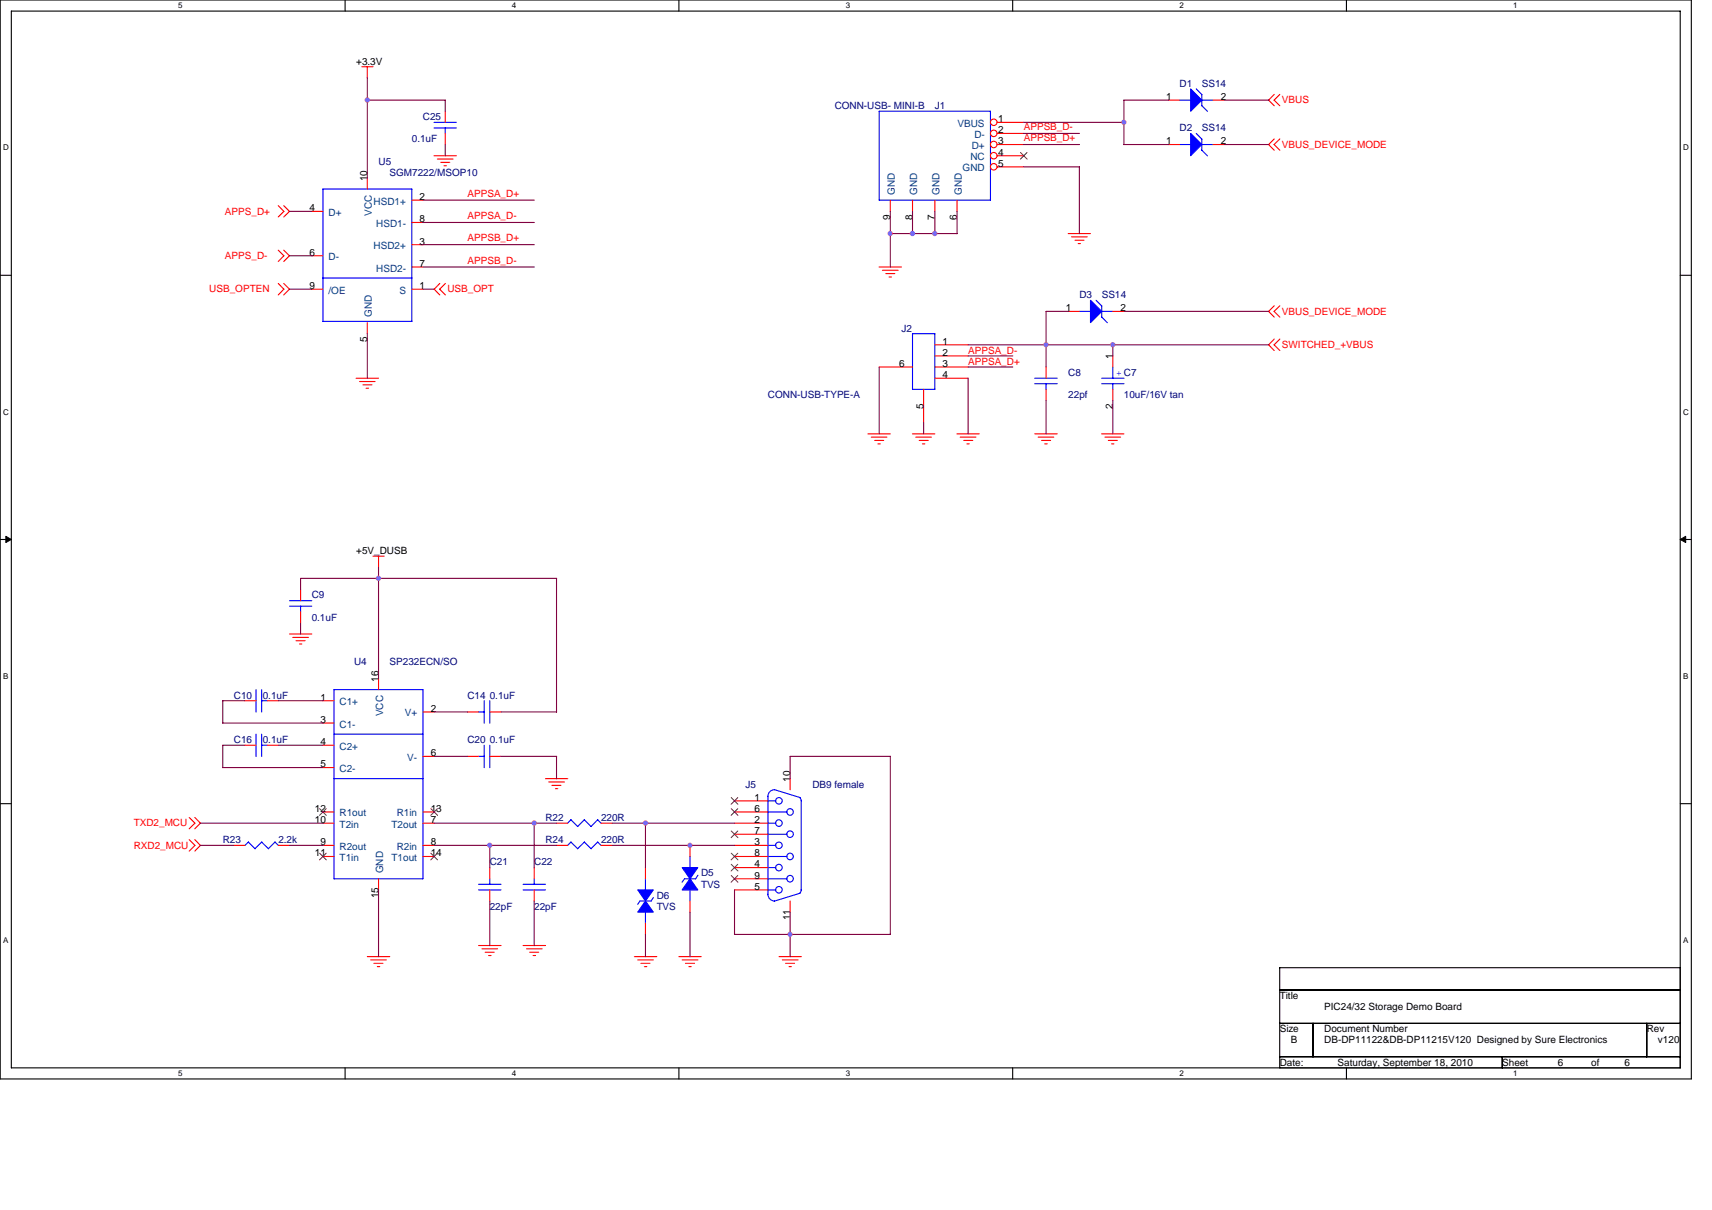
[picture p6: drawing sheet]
<svg xmlns="http://www.w3.org/2000/svg" width="297mm" height="210mm" viewBox="0 0 297 210" stroke-linecap="round" stroke-linejoin="round" font-family="sans-serif">
<path d="M0 0h293.5v187.2h-293.5zM2 1.9h289.5v183.4h-289.5z" fill="none" stroke="#000" stroke-width=".19"/>
<g fill="#fff">
<path d="M30.9 .2h.8v1.6h-.8z"/>
<path d="M30.9 185.5h.8v1.6h-.8z"/>
</g>
<path d="M59.9 0v1.9M59.9 185.3v1.9" fill="none" stroke="#000" stroke-width=".19"/>
<g fill="#fff">
<path d="M88.8 .2h.8v1.6h-.8z"/>
<path d="M88.8 185.5h.8v1.6h-.8z"/>
</g>
<path d="M117.8 0v1.9M117.8 185.3v1.9" fill="none" stroke="#000" stroke-width=".19"/>
<g fill="#fff">
<path d="M146.7 .2h.8v1.6h-.8z"/>
<path d="M146.7 185.5h.8v1.6h-.8z"/>
</g>
<path d="M175.7 0v1.9M175.7 185.3v1.9" fill="none" stroke="#000" stroke-width=".19"/>
<g fill="#fff">
<path d="M204.7 .2h.7v1.6h-.7z"/>
<path d="M204.7 185.5h.7v1.6h-.7z"/>
</g>
<path d="M233.6 0v1.9M233.6 185.3v1.9" fill="none" stroke="#000" stroke-width=".19"/>
<g fill="#fff">
<path d="M262.6 .2h.7v1.6h-.7z"/>
<path d="M262.6 185.5h.7v1.6h-.7z"/>
<path d="M.5 24.8h1v1.6h-1z"/>
<path d="M292 24.8h1v1.6h-1z"/>
<path d="M.5 70.7h1v1.5h-1z"/>
<path d="M292 70.7h1v1.5h-1z"/>
</g>
<path d="M0 47.8h2M291.5 47.8h2" fill="none" stroke="#000" stroke-width=".19"/>
<g fill="#fff">
<path d="M.5 116.5h.9v1.6h-.9z"/>
<path d="M292 116.5h.9v1.6h-.9z"/>
</g>
<path d="M0 93.6h2M291.5 93.6h2" fill="none" stroke="#000" stroke-width=".19"/>
<path d="M1 93.1l1 .5-1 .5zM291.5 93.6l1-.5v1z" fill="#000" stroke="#000" stroke-width=".17"/>
<g fill="#fff">
<path d="M.5 162.4h.9v1.5h-.9z"/>
<path d="M292 162.4h.9v1.5h-.9z"/>
</g>
<path d="M0 139.5h2M291.5 139.5h2M222 167.9h69.5v17.4h-69.5zM222 171.8h69.5M222 177.6h69.5M227.8 177.6v5.8M285.7 177.6v5.8M222 183.4h69.5M260.6 183.4v1.9" fill="none" stroke="#000" stroke-width=".19"/>
<g fill="none" stroke="#f00" stroke-width=".19">
<path d="M62.8 11.6h1.9M63.7 11.6v1.9M77.3 19.3v1.9M202.7 17.4h2M210.5 17.4h1.9M221.1 16.4l-1 1 1 1M222.1 16.4l-1 1 1 1M48.3 35.7l1 1-1 1M49.2 35.7l1 1-1 1M54.1 36.7h1.9M63.7 30.9v1.9M71.5 34.7h1.9"/>
<path d="M71.5 38.6h1.9M75.3 27h3.9M75.9 27.6h2.7M76.5 28.2h1.5M77 28.8h.4M77.3 23.2v1.9M154.5 34.7v2M158.3 34.7v2M162.2 34.7v2M166 34.7v2M173 27h4.6M173 25.1h4.6"/>
<path d="M173 21.2h4.6M173 23.2h4.6M173 29h4.6M202.7 25.1h2M210.5 25.1h1.9M221.1 24.1l-1 1 1 1M222.1 24.1l-1 1 1 1M48.3 49.2l1 1-1 1M48.3 43.4l1 1-1 1M49.2 49.2l1 1-1 1M49.2 43.4l1 1-1 1M54.1 44.4h1.9"/>
<path d="M54.1 50.2h1.9M63.7 56v1.9M71.5 46.3h1.9M71.5 42.5h1.9M71.5 50.2h1.9M76.3 49.2l-1 1 1 1M77.3 49.2l-1 1 1 1M152.5 46.3h3.9M153.1 46.9h2.7M153.7 47.5h1.6M154.3 48.1h.4M162.2 59.8h5.8"/>
<path d="M185.3 40.5h3.9M185.4 54h1.9M185.9 41.1h2.7M186.5 41.7h1.6M187.1 42.3h.4M193.1 54h1.9M221.1 53.1l-1 .9 1 1M221.1 58.8l-1 1 1 1M222.1 53.1l-1 .9 1 1M222.1 58.8l-1 1 1 1M61.8 65.6h3.9M62.4 66.2h2.7"/>
<path d="M63 66.8h1.5M63.5 67.4h.4M150.6 75.3h3.9M151.2 75.9h2.7M151.8 76.4h1.5M152.3 77h.4M152.5 63.7h5.8M158.3 75.3h3.9M158.9 75.9h2.7M159.5 76.4h1.6M160 77h.5M160.2 67.6v5.7"/>
<path d="M162.2 65.6h5.8M162.2 61.8h5.8M162.2 63.7h5.8M166 75.3h3.9M166.6 75.9h2.7M167.2 76.4h1.6M167.8 77h.4M179.5 75.3h3.9M180.1 75.9h2.7M180.7 76.4h1.6M181.3 77h.4M181.5 63.7v1.9"/>
<path d="M181.5 67.6v1.9M191.1 75.3h3.9M191.7 75.9h2.7M192.3 76.4h1.6M192.9 77h.4M193.1 61.8v1.9M193.1 67.6v1.9M64.7 96.5h2M65.7 96.5v2M50.2 110h3.9M50.8 110.6h2.7M51.4 111.2h1.5"/>
<path d="M52 111.8h.4M52.2 102.3v1.9M52.2 106.2v1.9M65.7 117.8v1.9M42.5 129.3h1.9M42.5 121.6h1.9M46.4 129.3h1.9M46.4 121.6h1.9M56 129.3h2M56 121.6h2M56 125.5h2M56 133.2h2"/>
<path d="M73.4 123.5h1.9M73.4 131.3h1.9M81.1 123.5h1.9M81.1 131.3h1.9M85 123.5h1.9M85 131.3h1.9M94.6 135.1h3.9M95.2 135.7h2.7M95.8 136.3h1.5M96.4 136.9h.4M127.4 139h5.8M137.1 135.1v2"/>
<path d="M32.8 141.9l1 1-1 .9M32.8 145.7l1 1-1 1M33.8 141.9l1 1-1 .9M33.8 145.7l1 1-1 1M40.6 146.7h1.9M48.3 146.7h1.9M56 142.9h2M56 148.6h2M56 146.7h2M56 140.9h2M65.7 152.5v1.9M73.4 142.9h1.9"/>
<path d="M73.4 148.6h1.9M73.4 146.7h1.9M73.4 140.9h1.9M85 150.6v1.9M85 154.4v2M92.7 150.6v1.9M92.7 154.4v2M96.6 142.9h1.9M96.6 146.7h1.9M104.3 142.9h1.9M104.3 146.7h1.9M112 150.6v1.9"/>
<path d="M119.7 146.7v1.9M119.7 156.4v1.9M127.4 142.9h5.8M127.4 154.4h5.8M127.4 152.5h5.8M127.4 150.6h5.8M127.4 148.6h5.8M127.4 146.7h5.8M127.4 144.8h5.8M127.4 140.9h5.8M137.1 156.4v1.9M63.7 166h3.9"/>
<path d="M64.3 166.6h2.7M64.9 167.2h1.5M65.5 167.7h.4M83 164.1h3.9M83.6 164.7h2.7M84.2 165.2h1.5M84.8 165.8h.4M90.8 164.1h3.9M91.4 164.7h2.7M91.9 165.2h1.6M92.5 165.8h.4M110.1 166h3.9"/>
<path d="M110.7 166.6h2.7M111.2 167.2h1.6M111.8 167.7h.4M112 160.2v2M117.8 166h3.9M118.4 166.6h2.7M118.9 167.2h1.6M119.5 167.7h.4M135.2 166h3.8M135.7 166.6h2.8M136.3 167.2h1.6M136.9 167.7h.4"/>
<circle cx="172.4" cy="23.1" r=".57"/>
<circle cx="172.4" cy="25.1" r=".57"/>
<circle cx="172.4" cy="21.2" r=".57"/>
<circle cx="172.4" cy="27" r=".57"/>
<circle cx="172.4" cy="28.9" r=".57"/>
</g>
<g fill="none" stroke="#00f" stroke-width=".19">
<path d="M152.5 19.3h19.3v15.4h-19.3zM204.7 17.4h1.9M207.6 15.4l.9 1M208.5 17.4h2M208.5 16.4v2l1 .9M56 32.8h15.5v23h-15.5zM75.3 21.2h3.9M75.3 22.2h3.9M77.3 22.2v1M204.7 25.1h1.9M207.6 23.2l.9 1M208.5 24.1v2l1 1"/>
<path d="M208.5 25.1h2M56 48.3h15.5M158.3 57.9h3.9v9.7h-3.9zM187.3 54h1.9M190.2 52.1l1 1v1.9M191.2 54h1.9M191.2 55l.9 1M179.5 65.6h3.9M179.5 66.6h3.9M181.5 66.6v1M191.2 65.6h3.8M191.2 66.6h3.8"/>
<path d="M193.1 63.7v2M193.1 66.6v1M44.4 119.7v3.9M45.4 119.7v3.9M50.2 104.2h3.9M50.2 105.2h3.9M52.2 105.2v1M58 119.7h15.4v32.8h-15.4zM44.4 127.4v3.9M45.4 129.3h1M45.4 121.6h1M45.4 127.4v3.9"/>
<path d="M58 127.4h15.4M58 135.1h15.4M83 123.5h1M83 131.3h1M84 121.6v3.9M84 129.3v3.9M85 121.6v3.9M85 129.3v3.9M133.2 139h1.4M134.4 137.1a1.12 1.12 0 0 0-1.2 1.1v17M134.4 137l4.4 1.4M138.8 138.4l.2 .6v15.5"/>
<path d="M43.1 146.1l1.2 1.2M43.1 146.1l-.6 .6M44.2 147.3l1.2-1.2 1.2 1.2M48.3 146.7l-.6-.6-1.1 1.2M83 154.4h3.9M83 153.5h3.9M85 152.5v1M90.8 154.4h3.9M90.8 153.5h3.9M92.7 152.5v1M98.5 146.7l.6-.6 1.1 1.2M99.1 142.2l-.6 .7"/>
<path d="M101.4 142.3l1.2 1.1M101.4 146.1l1.2 1.2M101.4 142.2l-1.2 1.2-1.1-1.1M101.4 146.1l-1.2 1.2M103.7 142.3l.6 .6M103.7 142.2l-1.2 1.2M104.3 146.7l-.6-.6-1.2 1.2M112 152.5v1.9M112 158.3v1.9M113 156.4h-2l-.4 .6M113.4 155.8l-.4 .6M119.7 148.6v2"/>
<path d="M119.7 154.4v2M120.7 152.5h-1.9l-.5 .6M121.1 151.9l-.4 .6M133.2 152.5h3.3M133.2 148.6h3.3M133.2 144.8h3.3M133.2 140.9h3.3M133.2 154.4h1.4M133.2 150.6h1.4M133.2 146.7h1.4M133.2 142.9h1.4M138.8 155l-4.4 1.4a1.15 1.15 0 0 1-1.2-1.2"/>
<path d="M139 154.4l-.2 .6"/>
<circle cx="135.1" cy="139" r=".57"/>
<circle cx="135.1" cy="154.4" r=".57"/>
<circle cx="135.1" cy="142.8" r=".57"/>
<circle cx="135.1" cy="150.6" r=".57"/>
<circle cx="135.1" cy="146.7" r=".57"/>
<circle cx="137.1" cy="140.9" r=".57"/>
<circle cx="137.1" cy="144.8" r=".57"/>
<circle cx="137.1" cy="148.6" r=".57"/>
<circle cx="137.1" cy="152.5" r=".57"/>
</g>
<g fill="none" stroke="#804000" stroke-width=".17">
<path d="M177.1 26.5l1.1 1.1M178.2 26.5l-1.2 1.1M126.9 138.4l1.1 1.2M128 138.4l-1.2 1.2M55.5 148.1l1.1 1.1M55.5 140.3l1.1 1.2M56.6 148.1l-1.2 1.1M56.6 140.3l-1.2 1.2M74.8 148.1l1.1 1.1M74.8 140.3l1.1 1.2M75.9 148.1l-1.2 1.1M75.9 140.3l-1.2 1.2"/>
<path d="M126.9 151.9l1.1 1.2M126.9 150l1.1 1.2M126.9 148.1l1.1 1.1M126.9 144.2l1.1 1.2M126.9 140.3l1.1 1.2M128 151.9l-1.2 1.2M128 150l-1.2 1.2M128 148.1l-1.2 1.1M128 144.2l-1.2 1.2M128 140.3l-1.2 1.2"/>
</g>
<g fill="#00f" stroke="#00f" stroke-width=".19">
<path d="M206.6 15.4l1.9 2-1.9 1.9z" fill-rule="evenodd"/>
<path d="M206.6 23.2l1.9 1.9-1.9 1.9z" fill-rule="evenodd"/>
<path d="M112 156.4l1.3 1.9h-2.6z" fill-rule="evenodd"/>
<path d="M110.7 154.4h2.6l-1.3 2z" fill-rule="evenodd"/>
<path d="M189.2 52.1l2 1.9-2 2z" fill-rule="evenodd"/>
<path d="M119.7 152.5l1.4 1.9h-2.7z" fill-rule="evenodd"/>
<path d="M118.4 150.6h2.7l-1.4 1.9z" fill-rule="evenodd"/>
</g>
<g fill="none" stroke="#800040" stroke-width=".19">
<path d="M63.7 17.4h13.6M63.7 13.5v17.4M77.3 17.4v1.9M202.8 17.4h-7.8v7.7M212.4 17.4h7.7M50.2 36.7h3.9M73.4 34.7h19.3M73.4 38.6h19.3M77.3 25.1v2M154.5 36.7v9.7M158.3 36.7v3.9M162.2 36.7v3.9"/>
<path d="M166 36.7v3.9M177.6 25.1h9.7M177.6 29h9.7v11.6M177.6 21.2h17.4M177.6 23.2h9.7M195 25.1h7.8M212.4 25.1h7.7M50.2 44.4h3.9M50.2 50.2h3.9M63.7 57.9v7.8M73.4 42.5h19.3M73.4 46.3h19.3"/>
<path d="M73.4 50.2h2M154.5 40.5h11.6M168 59.8h52.1M185.4 54h-3.9v9.7M193.1 59.8v2M195 54h25.1M152.5 63.7v11.6M160.2 73.3v2M168 61.8h7.7M168 65.6v9.7M168 63.7h7.7M181.5 69.5v5.8"/>
<path d="M193.1 69.5v5.8M65.7 98.4v19.4M52.2 108.1v1.9M96.6 100.4v23.2M96.6 100.4h-44.4v1.9M42.5 121.6h-3.9v3.9h17.4M42.5 129.3h-3.9v3.9h17.4M48.3 121.6h7.7M48.3 129.3h7.7M75.3 131.3h5.8M75.3 123.5h5.8M86.9 131.3h9.7"/>
<path d="M86.9 123.5h9.7M96.6 131.3v3.8M154.5 131.3v30.9M154.5 131.3h-17.4v3.8M34.8 146.7h5.8M34.8 142.9h21.2M50.2 146.7h5.8M65.7 154.4v11.6M75.3 146.7h21.3M75.3 142.9h21.3M85 146.7v3.9M85 156.4v7.7"/>
<path d="M92.7 142.9v7.7M92.7 156.4v7.7M106.2 146.7h21.3M106.2 142.9h21.3M112 142.9v7.7M119.7 158.3v7.7M127.4 154.4v7.8M137.1 158.3v7.7M112 162.2v3.8M127.4 162.2h27.1"/>
</g>
<g fill="#f0f" stroke="#f0f" stroke-width=".19">
<circle cx="112" cy="142.8" r=".38"/>
<circle cx="158.3" cy="40.5" r=".38"/>
<circle cx="65.7" cy="100.4" r=".38"/>
<circle cx="193.1" cy="59.8" r=".38"/>
<circle cx="92.7" cy="142.8" r=".38"/>
<circle cx="195" cy="21.2" r=".38"/>
<circle cx="162.2" cy="40.5" r=".38"/>
<circle cx="181.5" cy="59.8" r=".38"/>
<circle cx="119.7" cy="146.7" r=".38"/>
<circle cx="85" cy="146.7" r=".38"/>
<circle cx="137.1" cy="162.1" r=".38"/>
<circle cx="63.7" cy="17.4" r=".38"/>
<circle cx="154.5" cy="40.5" r=".38"/>
</g>
<g font-size="1.7">
<text x="61.8" y="11.2">+3.3V</text>
<text x="202.3" y="17.4">1</text>
<text x="211.8" y="17.4">2</text>
<text x="173.2" y="21.2">1</text>
<text x="173.2" y="23.1">2</text>
<text x="173.2" y="25.1">3</text>
<text x="173.2" y="27">4</text>
<text x="173.2" y="28.9">5</text>
<text x="202.3" y="25.1">1</text>
<text x="211.8" y="25.1">2</text>
<text x="63.7" y="31.5" transform="rotate(-90 63.7 31.5)">10</text>
<text x="72.8" y="34.7">2</text>
<text x="53.7" y="36.7">4</text>
<text x="72.8" y="38.6">8</text>
<text x="154.4" y="38.1" transform="rotate(-90 154.4 38.1)">9</text>
<text x="158.3" y="38.1" transform="rotate(-90 158.3 38.1)">8</text>
<text x="162.2" y="38.1" transform="rotate(-90 162.2 38.1)">7</text>
<text x="166" y="38.1" transform="rotate(-90 166 38.1)">6</text>
<text x="53.7" y="44.4">6</text>
<text x="72.8" y="42.4">3</text>
<text x="72.8" y="46.3">7</text>
<text x="53.7" y="50.2">9</text>
<text x="72.8" y="50.2">1</text>
<text x="63.7" y="59.4" transform="rotate(-90 63.7 59.4)">5</text>
<text x="163.6" y="59.8">1</text>
<text x="185" y="54">1</text>
<text x="194.4" y="54">2</text>
<text x="156" y="63.7">6</text>
<text x="163.6" y="61.7">2</text>
<text x="163.6" y="63.7">3</text>
<text x="163.6" y="65.6">4</text>
<text x="193.1" y="62.3" transform="rotate(-90 193.1 62.3)">1</text>
<text x="160.2" y="70.9" transform="rotate(-90 160.2 70.9)">5</text>
<text x="193.1" y="70.9" transform="rotate(-90 193.1 70.9)">2</text>
<text x="61.8" y="96.1">+5V_DUSB</text>
<text x="65.7" y="118.3" transform="rotate(-90 65.7 118.3)">16</text>
<text x="55.6" y="121.6">1</text>
<text x="55.6" y="125.5">3</text>
<text x="74.7" y="123.5">2</text>
<text x="55.6" y="129.3">4</text>
<text x="74.7" y="131.2">6</text>
<text x="55.6" y="133.2">5</text>
<text x="137.1" y="135.7" transform="rotate(-90 137.1 135.7)">10</text>
<text x="54.6" y="142.8">10</text>
<text x="54.6" y="140.9">12</text>
<text x="74.7" y="142.8">7</text>
<text x="74.7" y="140.9">13</text>
<text x="130.9" y="142.8">2</text>
<text x="130.9" y="140.9">6</text>
<text x="130.9" y="139">1</text>
<text x="54.6" y="148.6">11</text>
<text x="55.6" y="146.7">9</text>
<text x="74.7" y="148.6">14</text>
<text x="74.7" y="146.7">8</text>
<text x="130.9" y="148.6">8</text>
<text x="130.9" y="146.7">3</text>
<text x="130.9" y="144.8">7</text>
<text x="65.7" y="155.9" transform="rotate(-90 65.7 155.9)">15</text>
<text x="130.9" y="154.4">5</text>
<text x="130.9" y="152.5">9</text>
<text x="130.9" y="150.5">4</text>
<text x="137.1" y="159.7" transform="rotate(-90 137.1 159.7)">11</text>
<text x="222" y="173.4">Title</text>
<text x="222" y="179.1">Size</text>
<text x="229.8" y="175.3">PIC24/32 Storage Demo Board</text>
<text x="229.8" y="179.1">Document Number</text>
<text x="285.7" y="179.1">Rev</text>
<text x="222" y="184.9">Date:</text>
<text x="224" y="181.1">B</text>
<text x="229.8" y="181.1">DB-DP11122&amp;DB-DP11215V120 Designed by Sure Electronics</text>
<text x="232.1" y="184.9">Saturday, September 18, 2010</text>
<text x="260.6" y="184.9">Sheet</text>
<text x="270.3" y="184.9">6</text>
<text x="276.1" y="184.9">of</text>
<text x="281.9" y="184.9">6</text>
<text x="287.7" y="181.1">v120</text>
</g>
<g font-size="1.7" fill="#000080">
<text x="204.7" y="15">D1</text>
<text x="208.5" y="15">SS14</text>
<text x="73.4" y="20.8">C25</text>
<text x="144.8" y="18.9">CONN-USB- MINI-B</text>
<text x="162.2" y="18.9">J1</text>
<text x="204.7" y="22.8">D2</text>
<text x="208.5" y="22.8">SS14</text>
<text x="65.7" y="28.6">U5</text>
<text x="71.5" y="24.7">0.1uF</text>
<text x="67.6" y="30.5">SGM7222/MSOP10</text>
<text x="187.3" y="51.7">D3</text>
<text x="191.2" y="51.7">SS14</text>
<text x="156.4" y="57.5">J2</text>
<text x="185.4" y="65.2">C8</text>
<text x="133.2" y="69.1">CONN-USB-TYPE-A</text>
<text x="185.4" y="69.1">22pf</text>
<text x="195" y="69.1">10uF/16V tan</text>
<text x="54.1" y="103.8">C9</text>
<text x="54.1" y="107.7">0.1uF</text>
<text x="61.4" y="115.4">U4</text>
<text x="67.6" y="115.4">SP232ECN/SO</text>
<text x="40.6" y="121.2">C10</text>
<text x="45.6" y="121.2">0.1uF</text>
<text x="81.1" y="121.2">C14 0.1uF</text>
<text x="40.6" y="128.9">C16</text>
<text x="45.6" y="128.9">0.1uF</text>
<text x="81.1" y="128.9">C20 0.1uF</text>
<text x="129.4" y="136.7">J5</text>
<text x="140.9" y="136.7">DB9 female</text>
<text x="94.6" y="142.5">R22</text>
<text x="104.3" y="142.5">220R</text>
<text x="38.6" y="146.3">R23</text>
<text x="48.3" y="146.3">2.2k</text>
<text x="94.6" y="146.3">R24</text>
<text x="104.3" y="146.3">220R</text>
<text x="85" y="150.2">C21</text>
<text x="92.7" y="150.2">C22</text>
<text x="113.9" y="156">D6</text>
<text x="121.6" y="152.1">D5</text>
<text x="121.6" y="154.1">TVS</text>
<text x="85" y="157.9">22pF</text>
<text x="92.7" y="157.9">22pF</text>
<text x="113.9" y="157.9">TVS</text>
</g>
<g font-size="1.7" fill="#f00">
<text x="222.4" y="17.9">VBUS</text>
<text x="177.6" y="22.6">APPSB_D-</text>
<text x="177.6" y="24.5">APPSB_D+</text>
<text x="222.4" y="25.7">VBUS_DEVICE_MODE</text>
<text x="81.1" y="34.2">APPSA_D+</text>
<text x="39" y="37.3">APPS_D+</text>
<text x="81.1" y="41.9">APPSB_D+</text>
<text x="81.1" y="38">APPSA_D-</text>
<text x="39" y="45">APPS_D-</text>
<text x="81.1" y="45.7">APPSB_D-</text>
<text x="36.3" y="50.8">USB_OPTEN</text>
<text x="77.6" y="50.8">USB_OPT</text>
<text x="222.4" y="54.6">VBUS_DEVICE_MODE</text>
<text x="168" y="61.4">APPSA_D-</text>
<text x="168" y="63.3">APPSA_D+</text>
<text x="222.4" y="60.4">SWITCHED_+VBUS</text>
<text x="23.2" y="143.4">TXD2_MCU</text>
<text x="23.2" y="147.3">RXD2_MCU</text>
</g>
<g font-size="1.7" fill="#004080">
<text x="166.1" y="22">VBUS</text>
<text x="169.1" y="23.9">D-</text>
<text x="167" y="29.7">GND</text>
<text x="168.4" y="27.8">NC</text>
<text x="168.6" y="25.9">D+</text>
<text x="64.8" y="35.5">HSD1+</text>
<text x="155.3" y="33.8" transform="rotate(-90 155.3 33.8)">GND</text>
<text x="159.1" y="33.8" transform="rotate(-90 159.1 33.8)">GND</text>
<text x="163" y="33.8" transform="rotate(-90 163 33.8)">GND</text>
<text x="166.9" y="33.8" transform="rotate(-90 166.9 33.8)">GND</text>
<text x="57" y="37.5">D+</text>
<text x="64.5" y="37.4" transform="rotate(-90 64.5 37.4)">VCC</text>
<text x="65.3" y="39.4">HSD1-</text>
<text x="57" y="45.2">D-</text>
<text x="64.8" y="43.2">HSD2+</text>
<text x="65.3" y="47.1">HSD2-</text>
<text x="57" y="51">/OE</text>
<text x="69.3" y="51">S</text>
<text x="64.5" y="55" transform="rotate(-90 64.5 55)">GND</text>
<text x="58.9" y="122.4">C1+</text>
<text x="66.5" y="124.3" transform="rotate(-90 66.5 124.3)">VCC</text>
<text x="70.2" y="124.3">V+</text>
<text x="58.9" y="126.3">C1-</text>
<text x="58.9" y="130.1">C2+</text>
<text x="58.9" y="134">C2-</text>
<text x="70.7" y="132">V-</text>
<text x="58.9" y="143.6">T2in</text>
<text x="58.9" y="141.7">R1out</text>
<text x="67.9" y="143.6">T2out</text>
<text x="68.8" y="141.7">R1in</text>
<text x="58.9" y="149.4">T1in</text>
<text x="58.9" y="147.5">R2out</text>
<text x="67.9" y="149.4">T1out</text>
<text x="68.8" y="147.5">R2in</text>
<text x="66.5" y="151.5" transform="rotate(-90 66.5 151.5)">GND</text>
</g>
<text font-size="1.7" fill="#00f" x="193.7" y="65.3">+ C7</text>
<g font-size="1.4">
<text x="30.9" y="1.5">5</text>
<text x="88.8" y="1.5">4</text>
<text x="146.7" y="1.5">3</text>
<text x="204.7" y="1.5">2</text>
<text x="262.6" y="1.5">1</text>
<text x=".5" y="26.1">D</text>
<text x="292" y="26.1">D</text>
<text x=".5" y="71.9">C</text>
<text x="292" y="71.9">C</text>
<text x=".5" y="117.8">B</text>
<text x="292" y="117.8">B</text>
<text x=".5" y="163.6">A</text>
<text x="292" y="163.6">A</text>
<text x="30.9" y="186.8">5</text>
<text x="88.8" y="186.8">4</text>
<text x="146.7" y="186.8">3</text>
<text x="204.7" y="186.8">2</text>
<text x="262.6" y="186.8">1</text>
</g>
</svg>
